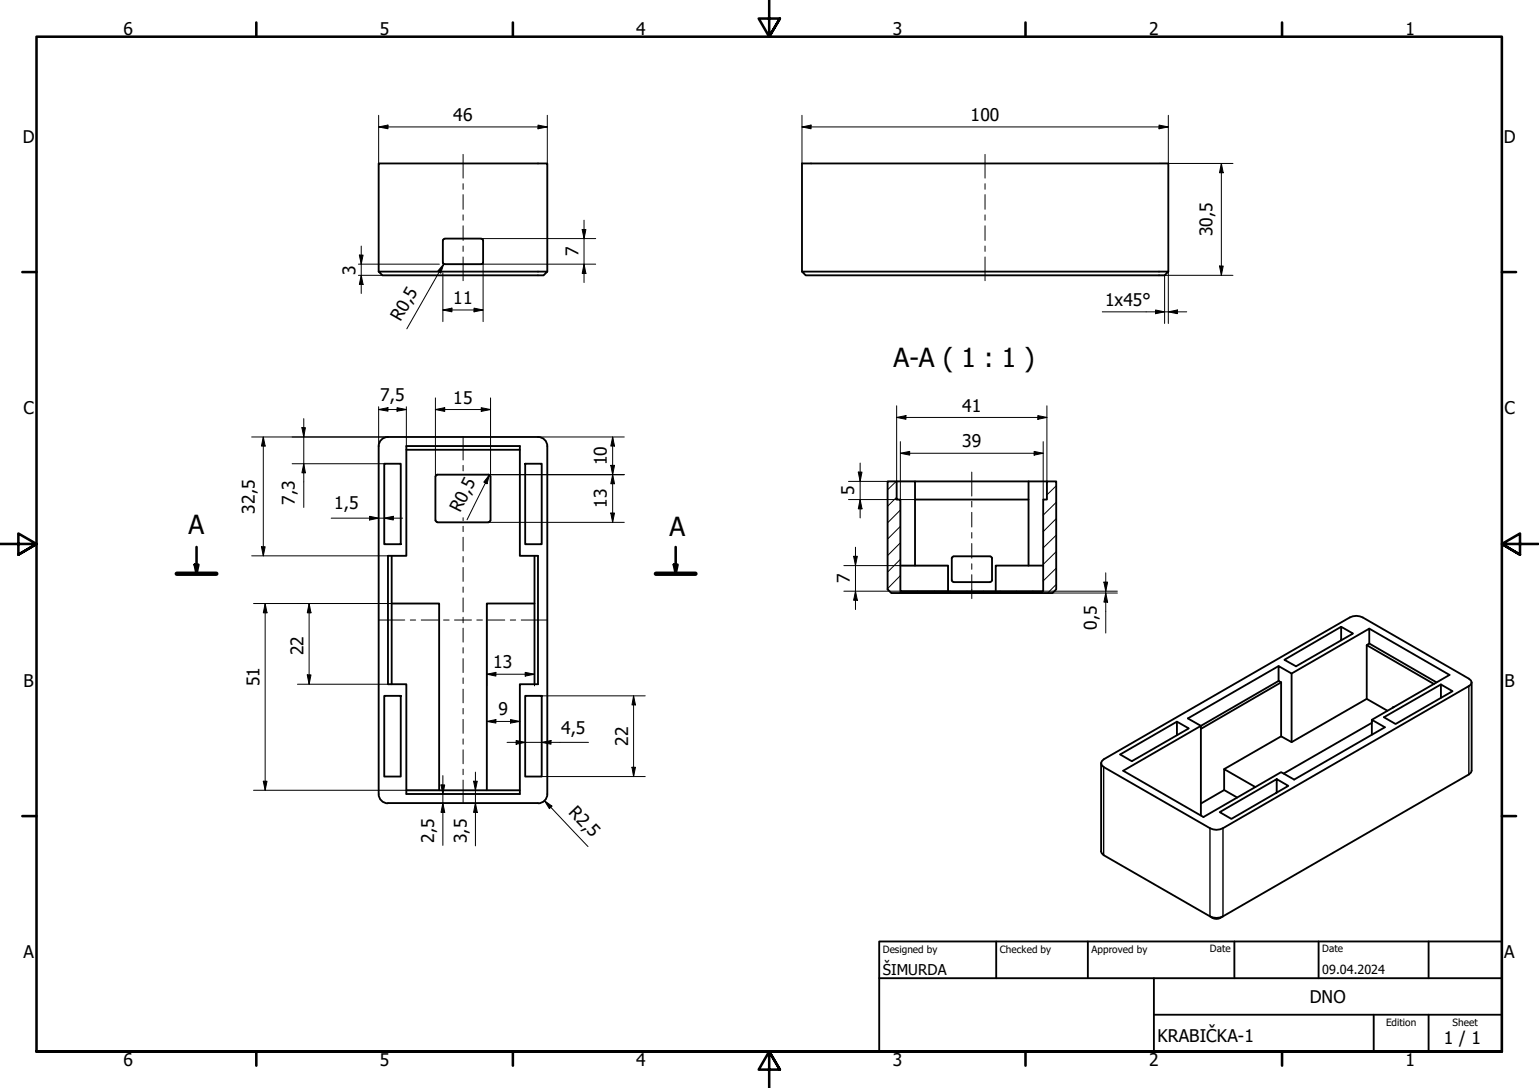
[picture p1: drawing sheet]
<svg xmlns="http://www.w3.org/2000/svg" width="420mm" height="297mm" viewBox="0 0 420 297" stroke-linecap="round" stroke-linejoin="round" font-family="sans-serif">
<g fill="none" stroke="#000" stroke-width=".27">
<path d="M244.7 131.4l-2.4 2.3M244.8 135.7l-2.5 2.5M245.8 139.2l-3.5 3.5M288.4 132.6l-2.6 2.5M288.4 137.1l-3.6 3.5M245.8 143.7l-3.5 3.5M245.8 148.2l-3.5 3.5M245.8 152.7l-3.5 3.5M245.8 157.1l-3.5 3.6M288.4 141.6l-3.6 3.5M288.4 146.1l-3.6 3.5M288.4 150.6l-3.6 3.5"/>
<path d="M288.4 155.1l-3.6 3.5M288.4 159.6l-2.4 2.3M246.1 161.4l-.5 .5M250.6 161.4l-.5 .5M255.1 161.4l-.5 .5M259.5 161.4l-.4 .5M264 161.4l-.5 .5M268.5 161.4l-.5 .5M273 161.4l-.5 .5M277.5 161.4l-.5 .5M282 161.4l-.5 .5"/>
</g>
<g fill="none" stroke="#000" stroke-width=".51">
<path d="M103.4 74.2h46l-1 1h-44zM103.4 74.2v-29.6h46v29.6M121.4 65.2l-.5 .4v6l.5 .5M121.4 65.1h10M131.4 65.2l.5 .5v6l-.2 .4h-10.3M218.9 74.2h100.1l-1.1 1h-97.9zM218.9 74.2v-29.6h100.1v29.6M105.9 119.3a2.51 2.51 0 0 0-2.5 2.5M105.9 119.3h41a2.51 2.51 0 0 1 2.5 2.5M103.4 121.8v95M104.9 126.6h4.5v22h-4.5zM110.9 121.8h31v30h5v35h-5v30h-31v-30h-5v-35h5z"/>
<path d="M110.9 122.8h31M118.9 130.1v12M119.4 129.6h14M119.4 129.6l-.5 .5M133.4 129.6l.5 .5M133.9 130.1v12M143.4 126.6h4.5v22h-4.5zM149.4 121.8v95M242.3 131.4h2.5v5h1v25h39v-25h1v-5h2.6v29.5l-1.1 1h-44l-1-1zM244.8 131.4h5v23M249.8 131.4h36M249.8 136.4h31"/>
<path d="M280.8 131.4v23M106.9 151.8v35M118.9 142.1l.5 .4M119.4 142.6h14M133.9 142.1l-.5 .4M145.9 151.8v35M245.8 154.4h13v7M260.3 151.9l-.5 .5v6l.5 .5M260.3 151.9h10M260.3 158.9h10M270.4 151.9l.4 .5v6l-.4 .5M284.8 154.4h-13v7"/>
<path d="M106.9 164.8h13v51M145.9 164.8h-13v51M366.1 171.1l-15.5 9 3.2 1.8 15.6-8.9-3.3-1.9v3.7M373.1 176.1l18.4 10.6M373.8 175.7l18.4 10.6M373.8 171.6l21.9 12.7-21.2 12.2M104.9 190h4.5v22h-4.5zM143.4 190h4.5v22h-4.5zM321.3 197l3.2 1.9-15.5 8.9-3.2-1.8 15.5-9v3.7M349.1 181.8l-24.8 14.3 3.6 2.1 21.2-12.3M349.8 186.3l-.7-.4v-4.1l3.5 2.1v18.7M349.8 186.3v14.7"/>
<path d="M349.8 186.3l-21.9 12.7M352.6 183.9l21.2-12.3v4.1l-.7 .4v14.7M374.5 197.3l-24 13.9M378.8 194l-5.7-3.2-20.5 11.8-2.8-1.6-15.6 9M380.6 193h-.3l-.1 .3M393.4 186.9l3.2 1.8-15.6 9-3.2-1.9 15.6-8.9v3.6M401.8 186.3v24.1l-.2 .5-.6 .5-67.1 38.8M103.4 216.8a2.51 2.51 0 0 0 2.5 2.5M105.9 219.3h41M110.9 215.8h31M149.4 216.8a2.51 2.51 0 0 1-2.5 2.5M300.6 208.3v24.2l.2 .5 .5 .5 29 16.7a2.61 2.61 0 0 0 3.6 0"/>
<path d="M300.8 207.8l.5-.5 67.2-38.7a3.8 3.8 0 0 1 3.5 0l29 16.7 .6 .5 .2 .5-.2 .6-67.7 39.2a3.8 3.8 0 0 1-3.6 0l-29-16.7-.5-.5-.2-.6zM334.2 215.7l3.6 2M334.2 215.7l-6.3 3.7M342.7 214.9l-8.5-4.9v5.7M348.6 212.7l-15.6 9 3.2 1.9 15.5-9-3.1-1.9v3.7M374.5 200.6v-4.1l3.6 2.1-24.8 14.2-3.5-2-21.3 12.3-21.9-12.7 21.3-12.2v24.4M330.3 250.2a3.8 3.8 0 0 0 3.6 0"/>
</g>
<path d="M401 187.3v24.1M301.3 209.4v24.1M330.3 226.1v24.1M333.9 226.1v24.1" fill="none" stroke="#000" stroke-width=".38"/>
<path d="M48.3 156.6h10.8M179.1 156.6h10.8" fill="none" stroke="#000" stroke-width="1.2"/>
<path d="M53.1 154.2h1.1l-.5 2.4zM53.7 149.3v7.3M184 154.2h1l-.5 2.4zM184.5 149.3v7.3" fill="none" stroke="#000" stroke-width=".7"/>
<path d="M53.1 154.2h1.1l-.5 2.4zM184 154.2h1l-.5 2.4z" fill="#000"/>
<g fill="none" stroke="#000" stroke-width=".7">
<path d="M70 6.1v3.9M140 6.1v3.9M210 0v10l-2.9-4.9h5.8l-2.9 4.9 2.9-4.9M280 6.1v3.9M350 6.1v3.9M6.1 74.3h3.9M410 74.3h3.9M0 148.5h10l-5-2.8v5.7l5-2.9-5 2.9M420 148.5h-10l5-2.8v5.7l-5-2.9 5 2.9M6.1 222.8h3.9M410 222.8h3.9M10 287.1v-277.1h400v277.1h-400h400"/>
<path d="M70 287.1v3.8M140 287.1v3.8M212.9 292l-2.9-4.9 2.9 4.9h-5.8l2.9-4.9v9.9M280 287.1v3.8M350 287.1v3.8"/>
</g>
<!-- layer: Nadpis (ISO) -->
<path d="M240 257h170v30.1h-170zM272 257v10.1M297 257v10.1M337 257v10.1M360 257v10.1M390 257v10.1M240 267.1h170M315 277h95M315 267.1v20M375 277v10.1M390 277v10.1" fill="none" stroke="#000" stroke-width=".51"/>
<g fill="none" stroke="#000" stroke-width=".27">
<path d="M103.4 34.7l2.5-.6v1.1zM103.4 34.7h46M103.4 31.5v13.1M146.9 34.1l2.5 .6-2.5 .5zM149.4 31.5v13.1M218.9 34.7l2.5-.6v1.1zM218.9 34.7h100.1M218.9 31.5v13.1M316.4 34.1l2.6 .6-2.6 .5zM319 31.5v13.1M316.4 44.6h20.2M333.4 44.6l.5 2.6h-1z"/>
<path d="M333.4 44.6v30.6M97.9 75.2h6.5M97.9 72.1h22.1M98.1 69.6h1l-.5 2.5zM98.6 75.2l.5 2.4h-1zM98.6 67.2v12.9M120.9 71.7v.4M120.9 74.5v13.3M121.1 72.1h.3M121.2 72.1l-.9 2.4-.8-.5zM121.2 72.1l-10.1 17.7M131.4 65.1h31.2"/>
<path d="M131.4 72.1h31.2M131.9 71.7v16.1M158.9 62.7h1.1l-.6 2.4zM159.4 72.1l.6 2.6h-1.1zM159.4 60.1v17M316.4 75.2h20.2M317.9 75.2v13.1M319 74.2v14.1M332.9 72.6h1l-.5 2.6zM120.9 84.6l2.5-.5v1zM120.9 84.6h11M129.4 84.1l2.5 .5-2.5 .5z"/>
<path d="M300.9 85.1h23.1M315.5 84.6l2.4 .5-2.4 .5zM319 85.1l2.4-.5v1zM68.7 119.3h37.2M71.9 119.3l.5 2.5h-1zM71.9 119.3v32.5M82.4 116.8h1l-.5 2.5zM82.9 114.3v24.2M103.4 111.8l2.5-.5v1zM103.4 111v10.8M103.4 111.8h7.5M108.4 111.3l2.5 .5-2.5 .5z"/>
<path d="M110.9 111v10.8M118.9 111.8l2.5-.5v1zM118.9 111.8h15M118.9 108.6v21.5M131.4 111.3l2.5 .5-2.5 .5zM133.9 108.6v21.3M146.9 119.3h23.5M167.3 119.3l.5 2.5h-1zM167.3 119.3v23.3M244.8 114l2.5-.5v1zM244.8 114h41M244.8 110.8v20.6"/>
<path d="M283.3 113.5l2.5 .5-2.5 .5zM285.8 110.8v20.6M79.8 126.6h25.1M82.9 126.6l.5 2.5h-1zM133.4 129.6h37M133.6 129.7l-.6 2.4-.9-.5zM133.6 129.7l-6.1 12.2M166.8 127h1l-.5 2.6zM167.3 129.6l.5 2.5h-1zM231.6 131.4h18.2M231.6 136.4h18.2M234.3 128.9h1l-.5 2.5z"/>
<path d="M234.8 136.4l.5 2.5h-1zM234.8 126.4v15M245.8 123.7l2.5-.5v1.1zM245.8 123.7h39M245.8 120.6v15.8M282.3 123.2l2.5 .5-2.5 .6zM284.8 120.6v15.8M68.7 151.8h37.2M71.4 149.3h1l-.5 2.5zM90.4 141.5h19.5M100.9 141l2.5 .5-2.5 .5zM104.9 141.5l2.5-.5v1z"/>
<path d="M133.4 142.6h37M166.8 140.1h1l-.5 2.5zM230.4 154.4h28.4M233 151.9h1.1l-.5 2.5zM233.6 149.4v17M301.4 158.9h1l-.5 2.5zM301.9 156.4v16.4M69.2 164.8h50.7M72.4 164.8l.5 2.5h-1zM72.4 164.8v51M84.4 164.8l.5 2.5h-1zM84.4 164.8v22"/>
<path d="M132.9 164.8v4.3M132.9 169.4v17.8M145.9 164.8v4.3M145.9 169.4v17.8M230.4 161.4h28.4M233.6 161.4l.5 2.5h-1.1zM284.8 161.4h20.3M287.3 161.9h17.8M301.9 161.9l.5 2.5h-1zM81.2 186.8h24.7M83.9 184.3h1l-.5 2.5zM132.9 184.1l2.5-.5v1z"/>
<path d="M132.9 197l2.5-.5v.9zM132.9 184.1h13M132.9 197h9M139.4 196.5l2.5 .5-2.5 .4zM143.4 183.6l2.5 .5-2.5 .5zM147.9 190h28.2M173 190l.5 2.5h-1zM173 190v22M69.2 215.8h50.7M71.9 213.3h1l-.5 2.5zM120.4 214.3h1l-.5 2.5zM120.9 219.3l.5 2.5h-1z"/>
<path d="M120.9 211.8v19M129.3 213.3h1l-.5 2.5zM129.8 219.3l.5 2.5h-1zM129.8 210.8v20.1M138.4 202.7h22.3M140.9 202.2l2.5 .5-2.5 .5zM147.9 202.7l2.5-.5v1zM147.9 212h28.2M148.7 218.6l2 1.5-.7 .7zM148.7 218.6l11.8 12.5M172.5 209.5h1l-.5 2.5z"/>
</g>
<g fill="#000">
<path d="M103.4 34.7l2.5-.6v1.1zM146.9 34.1l2.5 .6-2.5 .5zM218.9 34.7l2.5-.6v1.1zM316.4 34.1l2.6 .6-2.6 .5zM333.4 44.6l.5 2.6h-1zM98.1 69.6h1l-.5 2.5zM98.6 75.2l.5 2.4h-1zM121.2 72.1l-.9 2.4-.8-.5zM158.9 62.7h1.1l-.6 2.4zM159.4 72.1l.6 2.6h-1.1zM332.9 72.6h1l-.5 2.6zM120.9 84.6l2.5-.5v1z"/>
<path d="M129.4 84.1l2.5 .5-2.5 .5zM315.5 84.6l2.4 .5-2.4 .5zM319 85.1l2.4-.5v1zM82.4 116.8h1l-.5 2.5zM103.4 111.8l2.5-.5v1zM108.4 111.3l2.5 .5-2.5 .5zM118.9 111.8l2.5-.5v1zM131.4 111.3l2.5 .5-2.5 .5zM244.8 114l2.5-.5v1zM283.3 113.5l2.5 .5-2.5 .5zM71.9 119.3l.5 2.5h-1zM82.9 126.6l.5 2.5h-1z"/>
<path d="M133.6 129.7l-.6 2.4-.9-.5zM166.8 127h1l-.5 2.6zM167.3 129.6l.5 2.5h-1zM167.3 119.3l.5 2.5h-1zM234.3 128.9h1l-.5 2.5zM234.8 136.4l.5 2.5h-1zM245.8 123.7l2.5-.5v1.1zM282.3 123.2l2.5 .5-2.5 .6zM71.4 149.3h1l-.5 2.5zM100.9 141l2.5 .5-2.5 .5zM104.9 141.5l2.5-.5v1zM166.8 140.1h1l-.5 2.5z"/>
<path d="M233 151.9h1.1l-.5 2.5zM301.4 158.9h1l-.5 2.5zM72.4 164.8l.5 2.5h-1zM84.4 164.8l.5 2.5h-1zM233.6 161.4l.5 2.5h-1.1zM301.9 161.9l.5 2.5h-1zM83.9 184.3h1l-.5 2.5zM132.9 184.1l2.5-.5v1zM132.9 197l2.5-.5v.9zM139.4 196.5l2.5 .5-2.5 .4zM143.4 183.6l2.5 .5-2.5 .5zM173 190l.5 2.5h-1z"/>
<path d="M71.9 213.3h1l-.5 2.5zM120.4 214.3h1l-.5 2.5zM129.3 213.3h1l-.5 2.5zM140.9 202.2l2.5 .5-2.5 .5zM147.9 202.7l2.5-.5v1zM172.5 209.5h1l-.5 2.5zM120.9 219.3l.5 2.5h-1zM129.8 219.3l.5 2.5h-1zM148.7 218.6l2 1.5-.7 .7z"/>
</g>
<!-- layer: Osa (ISO) -->
<g fill="none" stroke="#000" stroke-width=".27">
<path d="M126.4 42.1v6.5M126.4 50.2v1.5M126.4 53.1v4M126.4 58.7v1.4M268.9 42.1v6.5M268.9 50.2v1.5M268.9 53.1v4M268.9 58.7v1.4M126.4 61.6v4M126.4 67.2v1.4M126.4 70.2v6.4M268.9 61.6v4"/>
<path d="M268.9 67.2v1.4M268.9 70.2v6.4M126.4 119.3v6.3M126.4 127v1.6M265.3 128.9v6.5M265.3 136.9v1.5M265.3 139.9v4M126.4 141.3v.9M126.4 143.7v1.4M126.4 146.7v3.7M126.4 151.9v1.6M126.4 154.9v3.8"/>
<path d="M265.3 145.4v1.5M265.3 148.4v4M265.3 153.9v1.5M265.3 156.9v6.5M103.4 169.3h7.1M112 169.3h1.5M115 169.3h4.6M121.1 169.3h1.5M124.1 169.3h4.6M126.4 160.3v1.4M126.4 163.2v3.9M126.4 168.5v1.5"/>
<path d="M126.4 171.5v3.8M126.4 176.8v1.5M126.4 179.8v3.8M130.2 169.3h1.5M133.2 169.3h4.6M139.3 169.3h1.5M142.3 169.3h7.1M126.4 185.1v1.5M126.4 188.1v3.8M126.4 193.4v1.5M126.4 196.4v3.8M126.4 201.7v1.5"/>
<path d="M126.4 204.7v3.8M126.4 210v1.5M126.4 213v6.3"/>
</g>
<g font-size="7.2">
<text x="244" y="100.1">A-A ( 1 : 1 )</text>
<text x="51.4" y="145.8">A</text>
<text x="182.8" y="146.3">A</text>
</g>
<g font-size="4.8">
<text x="33.7" y="9.6">6</text>
<text x="103.7" y="9.6">5</text>
<text x="173.7" y="9.6">4</text>
<text x="243.7" y="9.6">3</text>
<text x="313.7" y="9.6">2</text>
<text x="383.7" y="9.6">1</text>
<text x="123.8" y="33.1">46</text>
<text x="265" y="33.1">100</text>
<text x="6.2" y="38.9">D</text>
<text x="410.5" y="38.9">D</text>
<text x="331" y="64.6" transform="rotate(-90 331 64.6)">30,5</text>
<text x="157.9" y="70" transform="rotate(-90 157.9 70)">7</text>
<text x="97" y="75" transform="rotate(-90 97 75)">3</text>
<text x="123.8" y="83.1">11</text>
<text x="301.7" y="83.6">1x45°</text>
<text x="109.3" y="87.9" transform="rotate(-60 109.3 87.9)">R0,5</text>
<text x="6.4" y="113.1">C</text>
<text x="103.8" y="109.4">7,5</text>
<text x="123.8" y="110.2">15</text>
<text x="262.7" y="112.4">41</text>
<text x="410.7" y="113.1">C</text>
<text x="262.7" y="122.2">39</text>
<text x="165.7" y="127" transform="rotate(-90 165.7 127)">10</text>
<text x="80.5" y="137.8" transform="rotate(-90 80.5 137.8)">7,3</text>
<text x="233.2" y="135.2" transform="rotate(-90 233.2 135.2)">5</text>
<text x="69.5" y="140.2" transform="rotate(-90 69.5 140.2)">32,5</text>
<text x="91.2" y="139.1">1,5</text>
<text x="125.7" y="140.1" transform="rotate(-63 125.7 140.1)">R0,5</text>
<text x="165.7" y="138.7" transform="rotate(-90 165.7 138.7)">13</text>
<text x="232" y="159.2" transform="rotate(-90 232 159.2)">7</text>
<text x="299.5" y="172.1" transform="rotate(-90 299.5 172.1)">0,5</text>
<text x="82.9" y="178.9" transform="rotate(-90 82.9 178.9)">22</text>
<text x="134.6" y="182.5">13</text>
<text x="6.4" y="187.4">B</text>
<text x="70.8" y="187.4" transform="rotate(-90 70.8 187.4)">51</text>
<text x="410.7" y="187.4">B</text>
<text x="136.1" y="195.3">9</text>
<text x="153.2" y="200.3">4,5</text>
<text x="171.4" y="203.6" transform="rotate(-90 171.4 203.6)">22</text>
<text x="155.1" y="221.9" transform="rotate(46 155.1 221.9)">R2,5</text>
<text x="118.5" y="230" transform="rotate(-90 118.5 230)">2,5</text>
<text x="127.4" y="230.2" transform="rotate(-90 127.4 230.2)">3,5</text>
<text x="6.4" y="261.7">A</text>
<text x="410.7" y="261.7">A</text>
<text x="357.6" y="273.8">DNO</text>
<text x="316" y="284.4">KRABIČKA-1</text>
<text x="394.2" y="285">1 / 1</text>
<text x="33.7" y="290.9">6</text>
<text x="103.7" y="290.9">5</text>
<text x="173.7" y="290.9">4</text>
<text x="243.7" y="290.9">3</text>
<text x="313.7" y="290.9">2</text>
<text x="383.7" y="290.9">1</text>
</g>
<text font-size="4.1" x="241" y="266.2">ŠIMURDA</text>
<text font-size="3.4" x="361" y="266">09.04.2024</text>
<g font-size="2.7">
<text x="241" y="260.1">Designed by</text>
<text x="273" y="260.1">Checked by</text>
<text x="298" y="260.1">Approved by</text>
<text x="330.3" y="260">Date</text>
<text x="361" y="260">Date</text>
<text x="378.4" y="280.1">Edition</text>
<text x="396.6" y="280.1">Sheet</text>
</g>
</svg>
